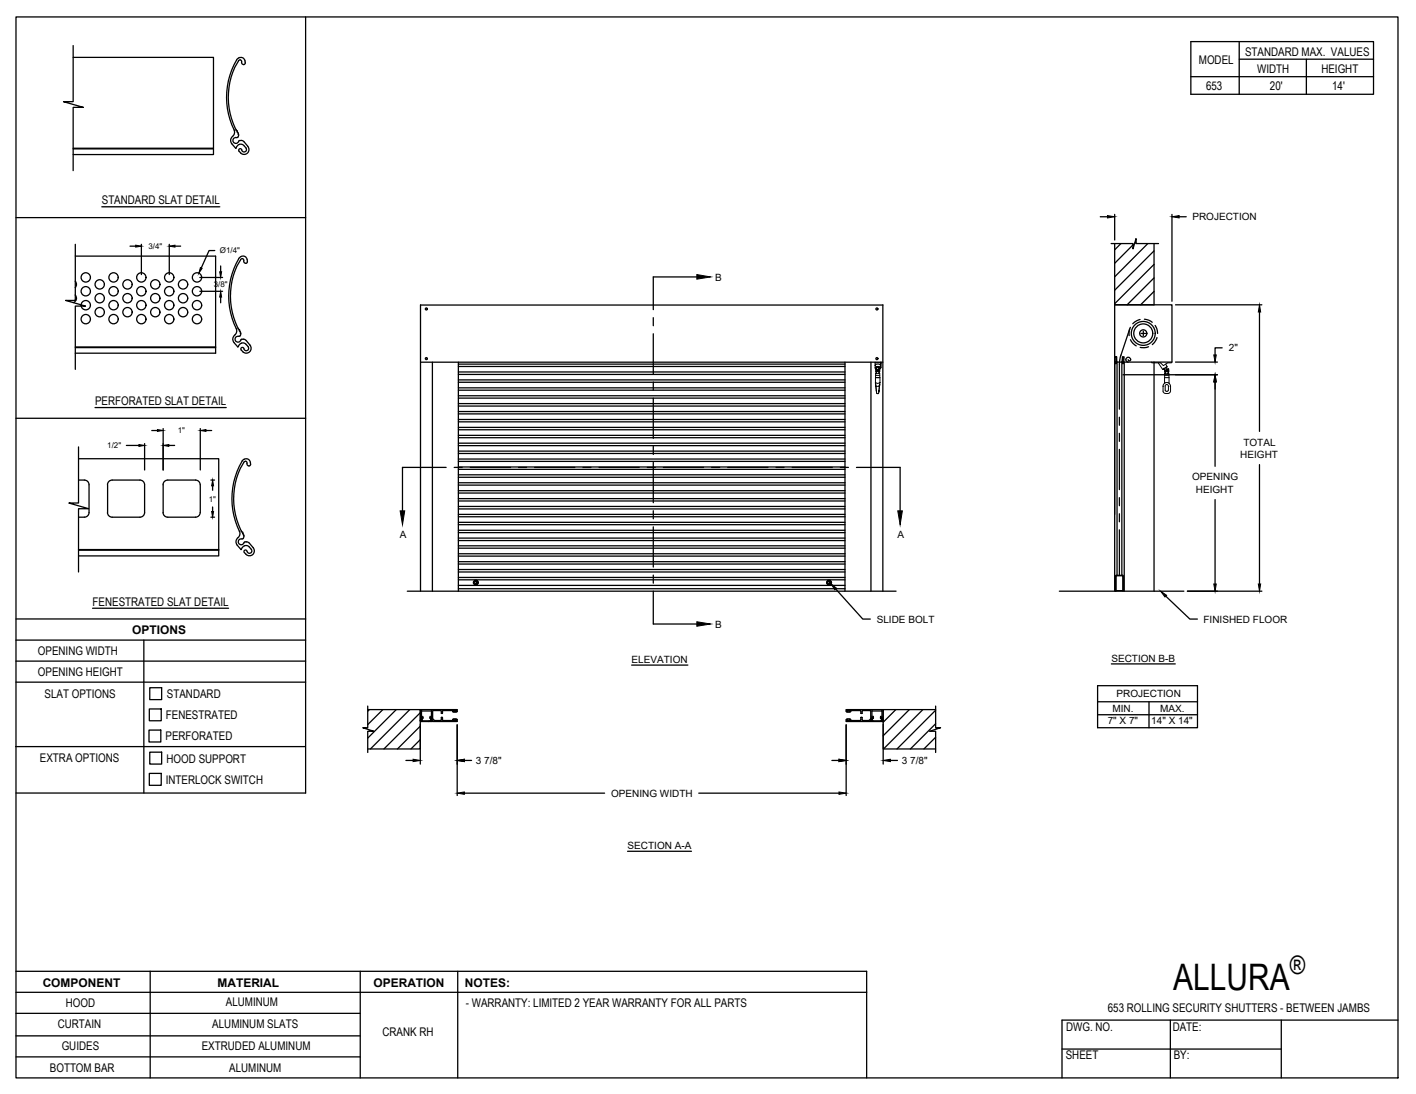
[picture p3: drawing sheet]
<svg xmlns="http://www.w3.org/2000/svg" width="279mm" height="216mm" viewBox="0 0 279 216" stroke-linecap="round" stroke-linejoin="round" font-family="sans-serif">
<!-- layer: ANNOTATIONS -->
<g fill="none" stroke="#000" stroke-width=".25">
<path d="M25.7 48.6h1.1M27.9 48.2v6M33.4 48.2v6M34.5 48.6h1.1M39.4 54.8h4.5M39.4 57.5h4.5M42.4 49.4h-1.1l-1.6 3.5M43.5 52.5v1.1M43.5 58.6v1.2M217.1 42.8h1.4M219.9 42.3v5.1M231.2 42.3v17.2"/>
<path d="M232.7 42.8h1.4M221.6 74h18.6M231.9 60.2h17.1M231.9 71.5h8.3M239.8 75.4v16.6M241.2 68.6h-1.4v1.4M248.5 61.6v23.5M24.9 87.9h2.5M28.5 87.5v5.3M30 85h1.1M32.2 84.6v8.2M33.3 87.9h1.2"/>
<path d="M39.5 84.6v8.2M40.6 85h1.2M41.6 94.7h.7M42 95.9v.9M239.8 98.6v16.7M248.5 91.7v23.6M41.6 102.1h.7M42 100.1v.8M164.9 116.2l5.3 6h1.5M230 117.6l4.8 4.6h1.5M234.3 116.7h14.7M124.6 131.3h11.1"/>
<path d="M216.6 135.3h19.7v8.3h-19.7zM216.6 138.5h19.7M219.3 131h12.6M226.7 138.5v5.1M80.1 150.1h1.4M82.9 142.9v7.9M90.2 143v14M91.6 150.1h1.4M91.6 156.5h27.7M137.9 156.5h27.6M164.1 150.1h1.4M167 143v14"/>
<path d="M174.3 142.9v7.9M175.7 150.1h1.4M216.6 141.1h19.7M123.8 168h12.6"/>
</g>
<g fill="#000" stroke="#000" stroke-width=".2">
<path d="M26.8 48.4l1.1 .2-1.1 .2zM33.4 48.6l1.1-.2v.4zM39.5 52.8l.4 .2-.7 .9zM43.3 53.6h.4l-.2 1.2zM43.5 57.5l.2 1.1h-.4zM218.5 42.5l1.4 .3-1.4 .2zM231.2 42.8l1.5-.3v.5zM239.8 74l.2 1.4h-.5zM239.5 70h.5l-.2 1.5zM248.5 60.2l.3 1.4h-.5zM27.4 87.7l1.1 .2-1.1 .2zM31.1 84.8l1.1 .2-1.1 .1z"/>
<path d="M32.2 87.9l1.1-.2v.4zM39.5 85l1.1-.2v.3zM42 94.7l.1 1.2h-.3zM41.8 100.9h.3l-.1 1.2zM163.9 115.2l1.2 .9-.4 .3zM229 116.7l1.2 .8-.3 .3zM239.5 115.3h.5l-.2 1.4zM248.3 115.3h.5l-.3 1.4zM81.5 149.8l1.4 .3-1.4 .2zM90.2 150.1l1.4-.3v.5zM90.2 156.5l1.4-.2v.5zM165.5 149.8l1.5 .3-1.5 .2z"/>
<path d="M165.5 156.3l1.5 .2-1.5 .3zM174.3 150.1l1.4-.3v.5z"/>
</g>
<!-- layer: SECTION CUTS -->
<g fill="none" stroke="#000" stroke-width=".25">
<path d="M137.5 54.7h-8.6v6.4M128.9 62.7v1.6M128.9 65.9v7.9M128.9 75.4v1.6M128.9 78.6v7.9M88 92.2h-8.6v8.6M89.6 92.2h1.6M92.8 92.2h7.9M102.3 92.2h1.6M105.5 92.2h7.9M115 92.2h1.6M118.2 92.2h7.9"/>
<path d="M127.7 92.2h1.6M128.9 88.1v1.6M128.9 91.3v7.9M130.9 92.2h7.9M140.4 92.2h1.6M143.6 92.2h7.9M153.1 92.2h1.6M156.3 92.2h7.9M165.8 92.2h1.6M169 92.2h8.6v8.6M128.9 100.8v1.6M128.9 104v7.9"/>
<path d="M128.9 113.5v1.6M128.9 116.7v6.4h8.6"/>
</g>
<path d="M137.5 54.2l2.7 .5-2.7 .4zM79 100.8h.9l-.5 2.7zM177.1 100.8h1l-.5 2.7zM137.5 122.7l2.7 .4-2.7 .5z" fill="#000" stroke="#000" stroke-width=".2"/>
<!-- layer: CRANK RH -->
<g fill="none" stroke="#000" stroke-width=".25">
<path d="M219.2 48.1h4.4v1l.6-2v1h4.4M219.9 48.1v68.6M221.2 48.1l-1.3 1.2M223.6 48.3l-3.7 3.7M224.2 47.8l-.3 .2M226.5 48.1l-6.6 6.5M227.7 48.1v12.1h-7.8h11.3v11.3h-9.6M227.7 49.5l-7.8 7.8M227.7 52.2l-7.8 7.7M227.7 54.8l-5.3 5.4M227.7 57.5l-2.6 2.7M83 60.2h91.2"/>
<path d="M83 71.5h91.2M83 60.2v56.5M85.3 71.5v45.2M90.4 71.5v45.2M90.4 78.6h76.3M90.4 78.1h76.3M90.4 79.7h76.3M90.4 77h76.3M90.4 76.5h76.3M90.4 75.4h76.3M90.4 75h76.3M90.4 73.9h76.3"/>
<path d="M90.4 73.4h76.3M90.4 72.3h76.3M90.4 71.9h76.3M166.7 71.5v45.2M171.9 71.5v45.2M174.2 60.2v56.5M219.9 71.5h.5M220 70.4h.3v1h-.3zM220 71.4v.1M220.3 70.4v1.1M220.4 71.5h1.4v45.2M220.4 71.5v42"/>
<path d="M220.9 71.9v8.9M221.2 70.1l-.3 1.8M221.4 71.5v42M221.4 71.4l.2-1h.2l-.1 1.1M221.4 71.4h.3M221.4 71.4v.1M221.6 70.4l-.2 1M222.6 71l.3 .2h.1a.47 .47 0 0 0-.3-.7 .47 .47 0 0 0-.6 .5 .47 .47 0 0 0 .5 .5M222.9 64.9l-1.7 5.2M223.1 64.6l-.3 1v.6M223.1 67l.4 .8 .7 .5M225 63.1l-.7 .2-.8 .6"/>
<path d="M225.1 65.8h1M225.6 65.3v1M225.8 63l.9 .2 .7 .4M226.6 68.4l-.9 .2h-.7M227.7 71.5v45.2M227.9 64.2l.4 .7 .1 .9M228.3 66.6l-.5 1-.4 .4M90.4 99.9h76.3M90.4 97.3h76.3M90.4 96.8h76.3M90.4 98.4h76.3M90.4 98.9h76.3"/>
<path d="M90.4 94.2h76.3M90.4 93.7h76.3M90.4 95.3h76.3M90.4 95.7h76.3M90.4 91.1h76.3M90.4 90.6h76.3M90.4 92.2h76.3M90.4 92.6h76.3M90.4 87.9h76.3M90.4 87.5h76.3M90.4 89h76.3M90.4 89.5h76.3"/>
<path d="M90.4 86.4h76.3M90.4 85.9h76.3M90.4 83.2h76.3M90.4 82.8h76.3M90.4 84.3h76.3M90.4 84.8h76.3M90.4 81.7h76.3M90.4 81.2h76.3M90.4 80.1h76.3M220.9 82.3v1.6M220.9 85.5v1.6M220.9 88.7v7.9"/>
<path d="M220.9 98.2v1.6M80.4 116.7h96.4M90.4 112.9h76.3M90.4 111.3h76.3M90.4 110.8h76.3M90.4 112.4h76.3M90.4 100.4h76.3M90.4 103.5h76.3M90.4 103.1h76.3M90.4 101.5h76.3M90.4 102h76.3M90.4 106.7h76.3"/>
<path d="M90.4 106.2h76.3M90.4 104.6h76.3M90.4 105.1h76.3M90.4 109.7h76.3M90.4 109.3h76.3M90.4 107.7h76.3M90.4 108.2h76.3M90.4 114.4h76.3M90.4 115.5h76.3M90.4 114h76.3M90.4 116.2h76.3M93.7 114.6h.4l.3 .4-.3 .4h-.4l-.3-.4z"/>
<path d="M163.4 114.6h.4l.3 .4-.3 .4h-.4l-.3-.4zM209 116.7h24.6M220.1 116.6h.1M220.3 113.5l-.2 .2v2.9M220.3 113.5h1.2M220.9 101.4v1.6M220.9 104.6v8.8M221.5 113.6l.1 3h-1.4v-3h1.3M221.5 113.5l.1 .2v2.9M72.6 139.3v4.3h-1l2.1 .7h-1.1v4.2M184.6 139.3v4.3h1l-2.1 .7h1.1v4.2M72 143.6l-.1 .1"/>
<path d="M72.6 140h10.3v7.8h-10.3M72.9 140l-.3 .4M75.5 140l-2.9 3M78.2 140l-5.6 5.7M80.9 140l-7.8 7.8M82.9 142.2h.1M82.9 140.7l-7.1 7.1M82.9 143.3l-4.5 4.5M82.9 146l-1.8 1.8M83 142.3v.1M83 142.3h.1M83 142.4h.1"/>
<path d="M83 142.3h.2M83.1 142.2h.1M83.1 141.8v.3M83.2 140.3v1.2M83.2 141.8h.1M83.2 141.8l-.1 .2 .1 .2M83.2 142.2h.1M83.2 141.5h.1M83.2 140.3h.1M83.2 141.8h.2M83.2 141.5h.2M83.2 140.3h1.9"/>
<path d="M83.2 141.8l.1 .3M83.3 142.1h.1M83.3 142.1v.1M83.4 141.8h.1M83.4 141.6h.1M83.4 141.6v.2M84.7 142.3l-.1 .1M84.9 141.6v.2M84.9 141.6h.1M84.9 141.8h.1M84.9 141.8h.2M84.9 141.5h.2"/>
<path d="M84.9 142.3h-1.5l-.2 .1M85 142.2h-.1M85 142.1v.1M85 142.1h.1M85.1 142.2h.1M85.1 141.8l-.1 .3M85.1 141.8h.1M85.1 141.8l.1 .2-.1 .2M85.1 140.3h.1M85.1 141.5h.1M85.1 142.3h.3M85.1 140.3v1.2"/>
<path d="M85.1 141.8v.1M85.1 141.8l.1 .3M85.1 142.1h.1M85.2 142.2h.1M85.3 142.3l-2.3 .1M85.3 141.8l.5 .4h1.1l.2-.2M85.4 142.3h.1M85.4 140.4v1.4M85.4 142.3h4.8M85.5 140.2l-.2 .2M85.5 140.2h1.4M86.9 140.2l.2 .6h.2v-.4l.2-.2"/>
<path d="M87.1 141.6h.2M87.1 141.6v.4M87.3 141.6v.4M87.5 140.2h1.7l.2 .2M89.4 142l-.2 .2h-1.7l-.2-.2M89.4 142h.2M89.5 140.2h.5l-.1 .2 .3 .1-.3 .1-.6-.1 .3-.1zM89.5 140.2v.1M89.5 142.2h.1M89.5 140.3h.1M89.5 140.2h.5M89.5 142.1h.1"/>
<path d="M89.5 142v.1M89.5 140.3l-.1 .1M90 142v.1M90 142h.2M90 142.1l-.1-.1h.3l-.6-.1-.2 .1h.2l-.1 .2M90 142.1l-.5 .1M90 140.2l-.1 .2h.3v-.3l-7.2-.1-.1 2.2M90 142.2h-.5M90.2 142v.3M167 142.3l4.7 .1M167 142l.3-.1 .5 .1h-.2l.1 .2h-.5l.1-.2zM167 142v.3"/>
<path d="M167 142h.2M167.2 140.2h.5l-.1 .2 .2 .1-.5 .1-.3-.1 .3-.1zM167.2 142.2h.5M167.2 140.2h.5l-.1 .2 .3-.2h1.8M167.2 142v.1M167.6 142l.1 .1M167.6 142h.2M167.8 142l.1 .2h1.8l.2-.2M169.7 140.2l.2 .2v.4l.2-.1M169.9 141.6v.4M170.1 141.6h.1M170.1 141.6h-.2"/>
<path d="M170.1 142l.2 .2M170.1 140.4v.4M170.1 141.6v.4M170.3 140.2l-.2 .2M170.3 140.2h1.4M171.7 140.2l.1 .2v1.5l-.4 .3h-1.1M171.8 142.3l-.1 .1M171.8 142.3h.1M171.8 142.3h.3M171.9 142.3v.1M171.9 142.3h.1M171.9 142.4h.1"/>
<path d="M171.9 142.4h2.3M172 142.2h.1M172 141.8v.3M172 141.8h.1M172 140.3v1.2M172.1 140.3h.1M172.1 141.5h.1M172.1 141.8h.1M172.1 141.5h.2M172.1 140.3h1.9M172.1 141.8l-.1 .2 .1 .2M172.1 142.2h.1"/>
<path d="M172.1 141.8h.2M172.1 141.8l.1 .3M172.2 142.2h.1M172.2 142.1v.1M172.2 142.3h1.6M172.3 141.6h.1M172.3 141.8h.1M172.3 141.6v.2M173.7 141.6v.2M173.8 141.8h.1M173.8 141.6h.1M173.8 141.8h.2"/>
<path d="M173.8 141.5h.2M173.9 141.9l-.1 .3M174 141.8l-.1 .1M174 142.2h.1M174 141.8l.1 .2-.1 .2M174 141.8h.1M174 141.5h.1M174 140.3h.1M174 142.3h.2M174 141.8v.3M174 140.3v1.2M174.1 142.2h.1"/>
<path d="M174.2 142.3h.1M174.2 142.4h.1M174.2 142.3v.1M174.2 140.1h-7.2v.3h.2v-.2M174.2 142.2h.1M174.3 140.1v2.1M176.8 140l-2.5 2.5M179.4 140l-5.1 5.2M182.1 140l-7.8 7.8M184.6 140h-10.3v7.8h10.3M184.6 140.2l-7.6 7.6M184.6 142.8l-5 5"/>
<path d="M184.6 145.5l-2.3 2.3"/>
<circle cx="84.1" cy="70.8" r=".2"/>
<circle cx="84.1" cy="61" r=".2"/>
<circle cx="173" cy="61" r=".2"/>
<circle cx="173" cy="70.8" r=".2"/>
<circle cx="220.2" cy="71.7" r=".1"/>
<circle cx="221.6" cy="71.7" r=".1"/>
<circle cx="225.6" cy="65.8" r="1.87"/>
<circle cx="225.6" cy="65.8" r="2.36"/>
<circle cx="225.6" cy="65.8" r=".71"/>
<circle cx="93.9" cy="115" r=".48"/>
<circle cx="93.9" cy="115" r=".24"/>
<circle cx="163.6" cy="115" r=".24"/>
<circle cx="163.6" cy="115" r=".48"/>
</g>
<g fill="none" stroke="#000" stroke-width=".2">
<path d="M172.7 71.6v.6a.62 .62 0 0 1 1 0v-.6M172.7 71.5v.1M172.7 72.2v.4M172.7 75.7v-.2l.2 1.5M172.8 74.1l-.1 1.4a.67 .67 0 0 0 .9 0M172.8 74.1h.8M172.8 72.7a.43 .43 0 0 1 .4-.3 .43 .43 0 0 1 .4 .3l-.1-.1v.2M172.8 72.5v.2M172.8 73.3h.1M172.8 73h.1M172.8 73v.3M172.8 72.9h.1"/>
<path d="M172.8 72.7v.3M172.8 72.8l-.1-.1a.48 .48 0 0 1 .3-.4 .48 .48 0 0 1 .6 .1l.1 .3-.2 .1M172.8 73.7h.1M172.9 72.8v-.2l-.1 .2M172.9 72.5h.1M172.9 73.7h.6M172.9 73.7l-.1 .4M172.9 73.7h.1M172.9 73.3h.1M172.9 77l.1 .4zM172.9 72.5l-.1 .2M172.9 73.4v.2"/>
<path d="M172.9 72.9h.5M172.9 72.5h.5M173 73.1l-.1 .6M173 72.9l-.1 .4M173 72.9h.1M173 73.3h.1M173 72.5l-.1 .5M173 72.5h.1M173 73h.1M173 73.1h.1M173 73.1l.2 .2 .2-.2M173.1 73.1l.1-.1 .1 .1"/>
<path d="M173.1 77.7h.2M173.1 73.2l.1-.2v.2M173.1 73.2h.1M173.1 73.2v.1M173.2 73.3h.1M173.3 73h.2M173.4 77.6l-.1 .1M173.4 73h.1M173.4 73.1h.1M173.4 73v.1M173.4 73.1v.1M173.4 73.1l.1 .6"/>
<path d="M173.4 73.3h.1M173.4 72.5h.1M173.4 76.2v1.4M173.4 76.2l-.6 .1 .3 1.4M173.4 76.2h.1M173.4 77v.4zM173.5 73.3h.1M173.5 72.9v.4M173.5 72.9h.1M173.5 73.7h.1M173.5 72.5v.5M173.5 72.5v.2"/>
<path d="M173.5 73.7l.1 .8h-.8h.8v1M173.5 72.5h.1M173.5 72.7v.3M173.6 72.9h.1M173.6 73.3h.1M173.6 73v.3M173.6 75.7l-.2 1.3M173.6 72.5l-.1 .3M173.6 75.5v.2v-.2M173.7 71.5v.1h-1M173.7 71.7h.2M173.7 72.2v.4"/>
<path d="M173.9 71.5v1.1h-.2M227.2 71.5v.1h1.8l.6 .6 .8-.6h.8v-.1M228.5 71.6l.9 1.3 .9-.6-.3-.4M229.5 76.2h.1M229.5 76.2l.1 1.2 .3 .2M229.5 76.2a.73 .73 0 0 1 .7-.7 .73 .73 0 0 1 .7 .7M229.5 72.8l.1 .1M229.6 72.8v.1M229.6 72.8h.1M229.6 72.9l.4 .3M229.7 72.9h.1M229.8 74.1v.4"/>
<path d="M229.8 74.1h.9M229.8 73.3h.1M229.8 73v.3M229.9 73.3h.1M229.9 73.2v.5M229.9 76.2a.33 .33 0 0 1 .3-.3 .33 .33 0 0 1 .3 .3v.8M229.9 73.7l-.1 .4M229.9 76.2v.8l.2 .2M229.9 73.7h.1M229.9 73.7h.6M230 73.2v.5M230 73.3h-.1"/>
<path d="M230 73.3h.1M230 73.2v.1M230 73.2l.1 .1M230.1 72.6l-.4 .2M230.1 72.5h.1M230.1 77.2h.2M230.2 72.5l.2 .5M230.2 72.4v.1M230.3 73h.1M230.4 73v.1M230.4 73h.1M230.4 73.2h.1"/>
<path d="M230.4 73.3h.1M230.4 73.2v.1M230.4 73v.3M230.4 73.7h.1M230.5 73.7h-.1M230.5 72.9v.4M230.5 73.1v.6M230.5 77l-.2 .2M230.5 72.9h.1M230.5 73.7h.1M230.5 73.7h.1l.1 .8M230.6 73.2v.5"/>
<path d="M230.6 73.3h.1M230.6 72.9h.1M230.6 72.9v.4M230.7 74.5h-.9v1.1M230.7 74.5v1.1M230.9 76.2h.1M231 76.2l-.1 1.2-.4 .2-.5 .1"/>
<circle cx="173.2" cy="73.1" r=".2"/>
<circle cx="173.2" cy="73.1" r=".14"/>
<circle cx="230.2" cy="73.1" r=".2"/>
<circle cx="230.2" cy="73.1" r=".14"/>
</g>
<!-- layer: DETAILS -->
<g fill="none" stroke="#000" stroke-width=".25">
<path d="M14.4 9v11.1h-1.9l3.9 1.1h-2v12.5M14.4 11.3h27.7v19.2h-27.7M46.7 11.8a.89 .89 0 0 1 1.2-.4 .89 .89 0 0 1 .3 1.3h-.1a.64 .64 0 0 1-.5-.7l-.2-.2M46.7 11.8a14.6 14.6 0 0 0-.5 13.9M47.4 11.8h-.1a13.6 13.6 0 0 0-.7 13.8l.1 .1M14.4 29.4h27.7M14.4 29.3h27.7M45.9 26.9l-.4 .7a1.93 1.93 0 0 0 1 1.6M46.2 25.6a1.03 1.03 0 0 1-.3 1.3M46.7 25.7l.1 .3M46.7 27.2a.6 .6 0 0 0-.7 .5 .6 .6 0 0 0 .5 .6 .6 .6 0 0 0 .7-.5l.6-.1a2.79 2.79 0 0 1 1.3 1.9 .96 .96 0 0 1-.6 .8 .96 .96 0 0 1-1-.2M46.8 26l.2 .3"/>
<path d="M46.8 26h.1M46.9 27.1h-.2M47 26.3l.1 .3M47.1 26.6l-.2 .5M48.1 28.7a1.01 1.01 0 0 0-1.6 .5M48.1 28.7l.4 .5a.51 .51 0 0 1-.3 .8 .51 .51 0 0 1-.6-.6h-.3l-.2 .3 .4 .5M14.8 55.5a.92 .92 0 0 1 0 1.3M14.8 58.2a.92 .92 0 0 1-.3 1.5M14.9 48.2v11.1h-1.9l3.9 1.1h-2v12.5M14.9 50.5h27.6v19.2h-27.6M47.8 51l.3 .3a.39 .39 0 0 0 .2 .6 .39 .39 0 0 0 .5-.3M47.8 51l-.1 .1a13.6 13.6 0 0 0-.7 13.7l.1 .1"/>
<path d="M48.8 51.2a.86 .86 0 0 0-.8-.7 .86 .86 0 0 0-.9 .6 14.9 14.9 0 0 0-.4 14.1l-.1 .7-.3 .2M48.8 51.2v.4M14.9 68.6h27.6M14.9 68.5h27.6M46.3 66.1l-.4 .7a1.93 1.93 0 0 0 1 1.7M47.1 64.9l.2 .3M47.1 66.4a.6 .6 0 0 0-.7 .5 .6 .6 0 0 0 .5 .7 .6 .6 0 0 0 .7-.6h.1M47.3 65.2l.1 .3M47.3 65.2h.1M47.4 65.5v.2a.43 .43 0 0 1-.3 .7M47.6 67.7a.81 .81 0 0 1 .9 .2M47.6 67.7l-.7 .7"/>
<path d="M47.7 67h.3M48 66.9l.6 .3M48.6 68l.4 .4M48.6 67.2l.7 .9M48.9 68.4a.51 .51 0 0 1-.2 .8 .51 .51 0 0 1-.7-.6h-.1l-.3 .1v.4M49.3 68.1a1 1 0 0 1-.3 1.5 1 1 0 0 1-1.4-.5M15.5 88.2v11.1h-1.9l3.9 1.1h-2v12.5M15.5 90.5h27.7v19.2h-27.7M15.5 94.7h1.2M16.6 94.7a.92 .92 0 0 1 1 1v5.5M32.2 95.7a.92 .92 0 0 1 .9-1h5.5a.92 .92 0 0 1 .9 1v5.5M32.2 95.7v5.5"/>
<path d="M47.8 91a14.7 14.7 0 0 0-.6 13.9M48.2 90.7a.86 .86 0 0 1 1 .1 .86 .86 0 0 1 .1 1.1h-.2a.64 .64 0 0 1-.4-.7l-.3-.2M48.2 90.6l-.5 .4M48.4 91l-.1 .1a13.7 13.7 0 0 0-.6 13.8M15.5 108.6h27.7M15.5 108.5h27.7M15.5 102.1h1.2M17.6 101.1a.92 .92 0 0 1-1 1M21.2 101.1a.92 .92 0 0 0 .9 1h5.5a.92 .92 0 0 0 .9-1M21.2 101.2v-5.5a.92 .92 0 0 1 .9-1h5.5a.92 .92 0 0 1 .9 1v5.5M32.2 101.1a.92 .92 0 0 0 .9 1h5.5a.92 .92 0 0 0 .9-1M47.2 104.8a1.16 1.16 0 0 1-.4 1.5l-.2 .5a1.93 1.93 0 0 0 .9 1.6"/>
<path d="M47.6 108.4h-.1M47.7 104.9l.2 .3M47.9 105.2l.1 .1M47.9 105.2h.1M48 105.3v.2M48 105.5l.1 .1M48.1 105.6v.2M48.1 105.8l-.2 .5a.62 .62 0 0 0-.9 .4 .62 .62 0 0 0 .5 .8 .62 .62 0 0 0 .7-.5h.7l.3 .2M48.2 107.7l-.6 .7M48.3 107.7a1.18 1.18 0 0 1 1.3 1.3 .48 .48 0 0 1-.5 .2 .48 .48 0 0 1-.3-.4M48.7 108.8v-.2h-.4l-.1 .1v.4M49.2 107.2l.8 .9"/>
<path d="M49.9 108.1a1 1 0 0 1-.2 1.5 1 1 0 0 1-1.5-.5"/>
<circle cx="16.9" cy="57.5" r=".92"/>
<circle cx="16.9" cy="54.7" r=".92"/>
<circle cx="19.7" cy="56.1" r=".92"/>
<circle cx="19.7" cy="58.9" r=".92"/>
<circle cx="22.4" cy="54.7" r=".92"/>
<circle cx="22.4" cy="57.5" r=".92"/>
<circle cx="25.2" cy="56.1" r=".92"/>
<circle cx="25.2" cy="58.9" r=".92"/>
<circle cx="27.9" cy="57.5" r=".92"/>
<circle cx="27.9" cy="54.7" r=".92"/>
<circle cx="30.6" cy="56.1" r=".92"/>
<circle cx="30.6" cy="58.9" r=".92"/>
<circle cx="33.4" cy="54.7" r=".92"/>
<circle cx="33.4" cy="57.5" r=".92"/>
<circle cx="36.1" cy="56.1" r=".92"/>
<circle cx="36.1" cy="58.9" r=".92"/>
<circle cx="38.9" cy="57.5" r=".92"/>
<circle cx="38.9" cy="54.7" r=".92"/>
<circle cx="16.9" cy="63" r=".92"/>
<circle cx="16.9" cy="60.2" r=".92"/>
<circle cx="19.7" cy="61.6" r=".92"/>
<circle cx="22.4" cy="63" r=".92"/>
<circle cx="22.4" cy="60.2" r=".92"/>
<circle cx="25.2" cy="61.6" r=".92"/>
<circle cx="27.9" cy="63" r=".92"/>
<circle cx="27.9" cy="60.2" r=".92"/>
<circle cx="30.6" cy="61.6" r=".92"/>
<circle cx="33.4" cy="63" r=".92"/>
<circle cx="33.4" cy="60.2" r=".92"/>
<circle cx="36.1" cy="61.6" r=".92"/>
<circle cx="38.9" cy="63" r=".92"/>
<circle cx="38.9" cy="60.2" r=".92"/>
</g>
<!-- layer: TITLE BLOCK -->
<g fill="none" stroke="#000" stroke-width=".25">
<path d="M3.2 3.3h272.6v209.4h-272.6zM60.3 3.3v153.2h-57.1M235 8.2h36v10.4h-36zM235 15.1h36M244.5 11.7h26.5M244.5 8.2v10.4M3.2 42.9h57.1M20.1 40.8h23.3M3.2 82.6h57.1M18.8 80.4h25.8M3.2 130.5h57.1M3.2 134.6h57.1"/>
<path d="M3.2 126.3h57.1M3.2 122.2h57.1M18.3 120h26.8M28.4 126.3v30.2M29.5 139.9h2.3v2.3h-2.3zM29.5 135.7h2.4v2.4h-2.4zM3.1 147.3h57.1M29.4 144.1h2.3v2.3h-2.3zM29.5 152.6h2.3v2.4h-2.3zM29.5 148.4h2.4v2.4h-2.4zM3.2 200h67.9M3.2 195.8h167.8"/>
<path d="M3.2 191.7h167.8v21M29.6 191.7v21M71.1 191.7v21M90.3 191.7v21M3.2 208.6h67.9M3.2 204.4h67.9M209.6 207h43.2M230.9 201.3v11.4M252.8 201.3v11.4M275.8 201.3h-66.2v11.4"/>
</g>
<!-- layer: 0 -->
<path d="M257.8 11.7v6.9" fill="none" stroke="#000" stroke-width=".25"/>
<text font-size="7.2" x="231.5" y="195.5">ALLURA</text>
<text font-size="5" x="254.5" y="192.3">®</text>
<g font-size="2.4">
<text x="245.7" y="11.1">STANDARD MAX. VALUES</text>
<text x="236.6" y="12.7">MODEL</text>
<text x="238" y="17.8">653</text>
<text x="248.1" y="14.4">WIDTH</text>
<text x="250.6" y="17.8">20'</text>
<text x="260.7" y="14.4">HEIGHT</text>
<text x="262.8" y="17.8">14'</text>
<text x="20.1" y="40.3">STANDARD SLAT DETAIL</text>
<text x="18.8" y="79.9">PERFORATED SLAT DETAIL</text>
<text x="18.3" y="119.5">FENESTRATED SLAT DETAIL</text>
<text x="26.1" y="125">OPTIONS</text>
<text x="7.5" y="129.3">OPENING WIDTH</text>
<text x="7.5" y="133.4">OPENING HEIGHT</text>
<text x="8.8" y="137.8">SLAT OPTIONS</text>
<text x="32.9" y="137.8">STANDARD</text>
<text x="32.7" y="141.9">FENESTRATED</text>
<text x="32.7" y="146.1">PERFORATED</text>
<text x="7.9" y="150.5">EXTRA OPTIONS</text>
<text x="32.7" y="154.7">INTERLOCK SWITCH</text>
<text x="32.9" y="150.5">HOOD SUPPORT</text>
<text x="8.4" y="194.7">COMPONENT</text>
<text x="42.9" y="194.7">MATERIAL</text>
<text x="73.7" y="194.7">OPERATION</text>
<text x="91.7" y="194.7">NOTES:</text>
<text x="11.4" y="202.8">CURTAIN</text>
<text x="13" y="198.8">HOOD</text>
<text x="41.9" y="202.9">ALUMINUM SLATS</text>
<text x="44.6" y="198.6">ALUMINUM</text>
<text x="91.9" y="198.6">- WARRANTY: LIMITED 2 YEAR WARRANTY FOR ALL PARTS</text>
<text x="210.4" y="203.6">DWG. NO.</text>
<text x="218.6" y="199.8">653 ROLLING SECURITY SHUTTERS - BETWEEN JAMBS</text>
<text x="231.4" y="203.4">DATE:</text>
<text x="12.2" y="207.3">GUIDES</text>
<text x="39.8" y="207.2">EXTRUDED ALUMINUM</text>
<text x="75.5" y="204.5">CRANK RH</text>
<text x="210.3" y="209.1">SHEET</text>
<text x="231.6" y="209">BY:</text>
<text x="9.8" y="211.5">BOTTOM BAR</text>
<text x="45.2" y="211.6">ALUMINUM</text>
</g>
<g font-size="2">
<text x="235.3" y="43.5">PROJECTION</text>
<text x="141.1" y="55.4">B</text>
<text x="242.5" y="69.3">2&quot;</text>
<text x="245.3" y="87.9">TOTAL</text>
<text x="235.2" y="94.8">OPENING</text>
<text x="244.7" y="90.3">HEIGHT</text>
<text x="236" y="97.2">HEIGHT</text>
<text x="78.9" y="106.2">A</text>
<text x="177.1" y="106.2">A</text>
<text x="141.1" y="123.9">B</text>
<text x="173" y="122.9">SLIDE BOLT</text>
<text x="237.5" y="122.9">FINISHED FLOOR</text>
<text x="124.6" y="130.8">ELEVATION</text>
<text x="219.3" y="130.6">SECTION B-B</text>
<text x="220.3" y="137.6">PROJECTION</text>
<text x="218.6" y="142.9">7&quot; X 7&quot;</text>
<text x="219.5" y="140.5">MIN.</text>
<text x="227.2" y="142.9">14&quot; X 14&quot;</text>
<text x="228.9" y="140.5">MAX.</text>
<text x="93.9" y="150.8">3 7/8&quot;</text>
<text x="177.9" y="150.8">3 7/8&quot;</text>
<text x="120.6" y="157.2">OPENING WIDTH</text>
<text x="123.8" y="167.6">SECTION A-A</text>
</g>
<g font-size="1.6">
<text x="29.3" y="49.1">3/4&quot;</text>
<text x="43.4" y="50">Ø1/4&quot;</text>
<text x="42.2" y="56.7">3/8&quot;</text>
<text x="21.2" y="88.5">1/2&quot;</text>
<text x="35.1" y="85.5">1&quot;</text>
<text x="41.2" y="99">1&quot;</text>
</g>
</svg>
